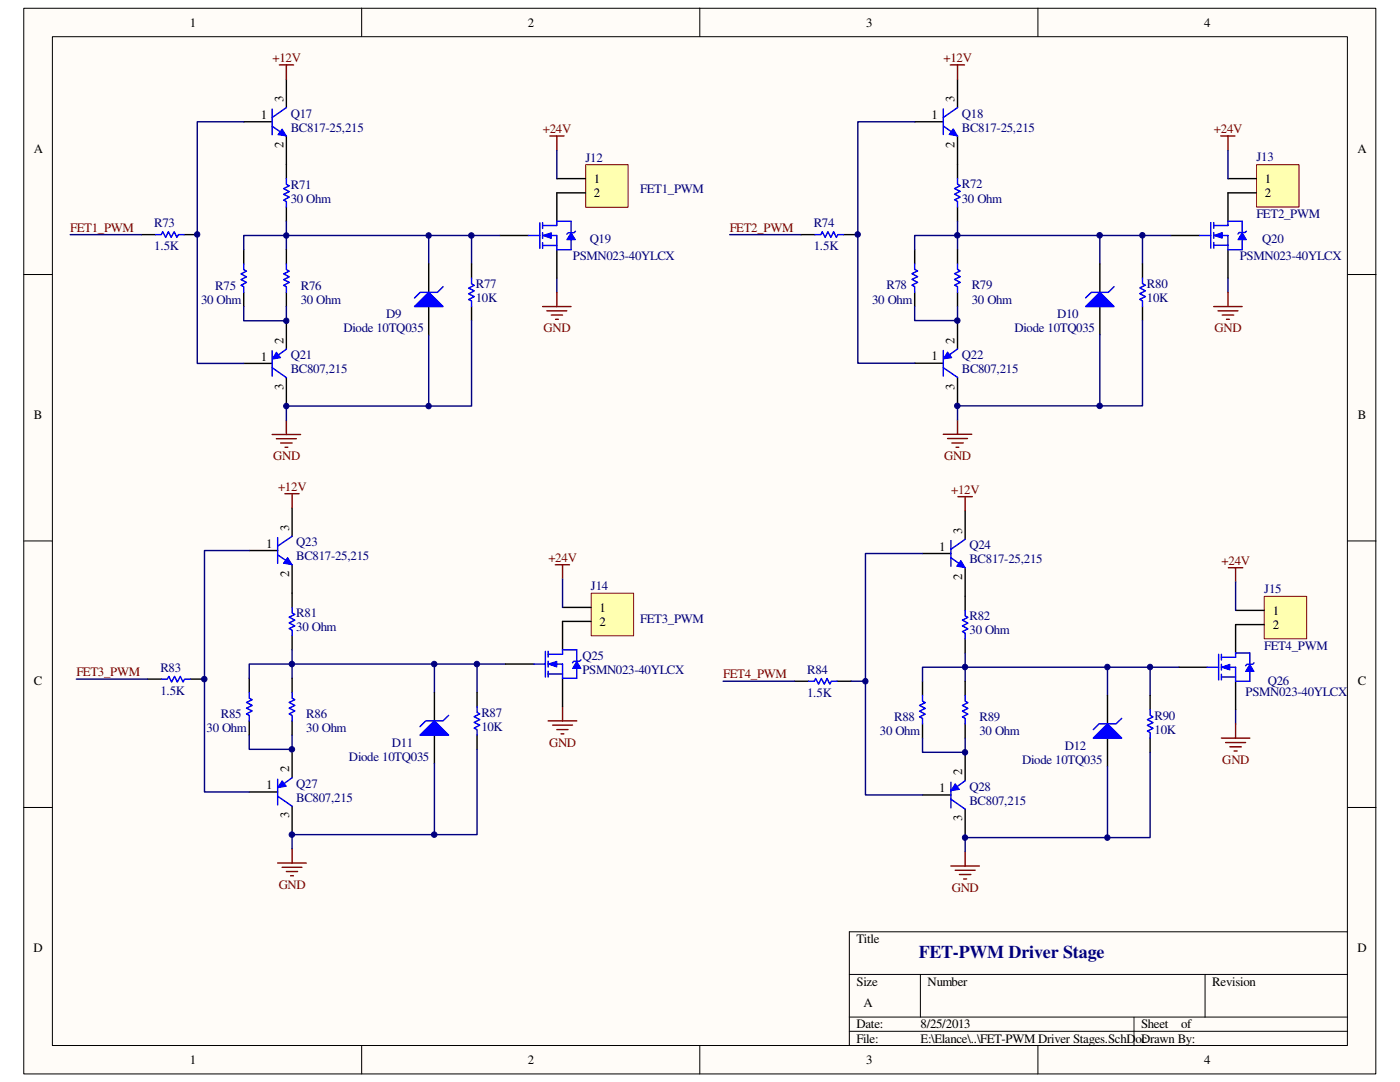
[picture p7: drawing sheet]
<svg xmlns="http://www.w3.org/2000/svg" width="279mm" height="216mm" viewBox="0 0 279 216" stroke-linecap="round" stroke-linejoin="round" font-family="sans-serif">
<path d="M4.8 1.7h269.8v212.6h-269.8z" fill="#fffcf8"/>
<path d="M4.7 1.7h269.9v212.6h-269.9z" fill="none" stroke="#000" stroke-width=".2"/>
<path d="M10.5 7.4h258.4v201.2h-258.4z" fill="#fffcf8"/>
<g fill="none" stroke="#000" stroke-width=".2">
<path d="M10.5 7.3h258.4v201.3h-258.4zM72.2 1.6v5.7M139.7 1.6v5.7M207.1 1.6v5.7M4.7 54.8h5.7M268.9 54.8h5.7M4.7 107.9h5.7M268.9 107.9h5.7M4.7 161.1h5.7M268.9 161.1h5.7M169.5 194.4h99.4M183.7 194.4v8.5"/>
<path d="M240.5 194.4v8.5M268.9 185.9h-99.4v22.7M72.2 208.6v5.7M139.7 208.6v5.7M169.5 202.9h99.4M169.5 205.8h99.4M207.1 208.6v5.7M226.3 202.9v5.7"/>
</g>
<path d="M111.1 55.5v2.8" fill="none" stroke="#000080" stroke-width=".28"/>
<path d="M109.7 27.1h2.9M111.1 27.1v2.9M111.1 58.3v2.9M108.3 61.2h5.7M109.1 62h4M110 62.9h2.3M110.9 63.7h.5" fill="none" stroke="#800000" stroke-width=".28"/>
<path d="M116.9 32.9h8.4v8.5h-8.4z" fill="#ffffb0"/>
<path d="M116.9 32.9h8.4v8.5h-8.4z" fill="none" stroke="#800000" stroke-width=".2"/>
<path d="M111.1 35.6h5.7M116.8 38.5h-5.7v5.7M99.8 47h5.7M111.1 49.8v5.7" fill="none" stroke="#000" stroke-width=".28"/>
<path d="M111.1 30v5.6" fill="none" stroke="#000080" stroke-width=".28"/>
<path d="M105.5 47h2.2M107.7 44.4v5.2M108.3 45h2.8M108.3 47h2.8v2.8M108.3 49h2.8M108.3 44.4v1.2M108.3 46.4v1.2M108.3 48.4v1.2" fill="none" stroke="#00f" stroke-width=".28"/>
<path d="M108.3 47l1.7-.6v1.2z" fill="#00f"/>
<path d="M108.3 47l1.7-.6v1.2z" fill="none" stroke="#00f" stroke-width=".2"/>
<path d="M111.1 45v-.8h2.9v2.2M114 47.8v2h-2.9" fill="none" stroke="#00f" stroke-width=".28"/>
<path d="M114 46.4l.9 1.4h-1.8z" fill="#00f"/>
<path d="M114 46.4l.9 1.4h-1.8z" fill="none" stroke="#00f" stroke-width=".2"/>
<path d="M54.3 25.2l2.8 1.9M54.3 21.8v5.1M57.1 35.6v1.2l.6 .3-1.1 .5 1.1 .6-1.1 .6 1.1 .5-1.1 .6 .5 .3v1.1M57.1 21.5l-2.8 2M31.1 46.8h1.1l.3-.6 .6 1.2 .5-1.2 .6 1.2 .6-1.2 .5 1.2 .3-.6h1.1M48.6 52.7v1.1l.6 .3-1.1 .6 1.1 .5-1.1 .6 1.1 .5-1.1 .6 .5 .3v1.1M57.1 52.7v1.1l.6 .3-1.1 .6 1.1 .5-1.1 .6 1.1 .5-1.1 .6 .5 .3v1.1M114.9 46.1l-.3 .3h-1.2l-.3 .3" fill="none" stroke="#00f" stroke-width=".28"/>
<path d="M99.8 47h-42.7v2.8" fill="none" stroke="#000080" stroke-width=".28"/>
<path d="M57.1 15.8v5.7M48.6 24.3h5.7M57.1 27.1v8.5M28.2 46.8h2.9M36.7 46.8h2.9M48.6 49.8v2.9M48.6 58.3v2.9M57.1 41.3v2.9M57.1 49.8v2.9M57.1 58.3v2.9" fill="none" stroke="#000" stroke-width=".28"/>
<path d="M54.3 86.7h5.7M55.2 87.5h3.9M56 88.4h2.3M56.9 89.2h.5M57.1 83.9v2.8" fill="none" stroke="#800000" stroke-width=".28"/>
<path d="M56.3 25.7l.8 1.4-1.6-.2z" fill="#00f"/>
<path d="M56.3 25.7l.8 1.4-1.6-.2z" fill="none" stroke="#00f" stroke-width=".2"/>
<path d="M48.6 72.5h5.7M57.1 64v5.7M57.1 75.4v5.6" fill="none" stroke="#000" stroke-width=".28"/>
<path d="M54.3 70v5.1M54.3 73.4l2.8 2M57.1 69.7l-1.9 1.4" fill="none" stroke="#00f" stroke-width=".28"/>
<path d="M55.2 70.3l.8 1.1-1.7 .3z" fill="#00f"/>
<path d="M55.2 70.3l.8 1.1-1.7 .3z" fill="none" stroke="#00f" stroke-width=".2"/>
<path d="M57.1 44.2v2.8h-8.5v2.8M85.6 47v5.7M94.1 47v5.7M48.6 61.2v2.8h8.5v-2.8" fill="none" stroke="#000080" stroke-width=".28"/>
<path d="M55.8 13h2.8M57.1 13v2.8" fill="none" stroke="#800000" stroke-width=".28"/>
<path d="M85.6 52.7v5.6M85.6 61.2v5.6" fill="none" stroke="#000" stroke-width=".28"/>
<path d="M82.7 61.2l2.9-2.9 2.8 2.9z" fill="#00f"/>
<path d="M88.4 57.2l-1.1 1.1h-3.4l-1.2 1.2M94.1 55.5v1.1l.6 .3-1.2 .6 1.2 .5-1.2 .6 1.2 .6-1.2 .6 .6 .2v1.2M82.7 61.2l2.9-2.9 2.8 2.9z" fill="none" stroke="#00f" stroke-width=".28"/>
<path d="M94.1 52.7v2.8M94.1 61.2v2.8" fill="none" stroke="#000" stroke-width=".28"/>
<path d="M14 46.8h14.2M245.1 55.5v2.8M94.1 64v17h-8.5v-14.2M85.6 81h-28.5v2.9" fill="none" stroke="#000080" stroke-width=".28"/>
<path d="M243.6 27.1h2.9M245.1 27.1v2.9M245.1 58.3v2.9M242.2 61.2h5.7M243.1 62h4M243.9 62.9h2.3M244.8 63.7h.6" fill="none" stroke="#800000" stroke-width=".28"/>
<path d="M250.8 32.9h8.4v8.4h-8.4z" fill="#ffffb0"/>
<path d="M250.8 32.9h8.4v8.4h-8.4z" fill="none" stroke="#800000" stroke-width=".2"/>
<path d="M245.1 35.6h5.6M250.7 38.5h-5.6v5.7M233.7 47h5.7M245.1 49.8v5.7" fill="none" stroke="#000" stroke-width=".28"/>
<path d="M245.1 30v5.6" fill="none" stroke="#000080" stroke-width=".28"/>
<path d="M239.4 47h2.2M241.6 44.4v5.1M242.2 45h2.9M242.2 47h2.9v2.8M242.2 48.9h2.9M242.2 44.4v1.2M242.2 46.4v1.1M242.2 48.4v1.1" fill="none" stroke="#00f" stroke-width=".28"/>
<path d="M242.2 47l1.7-.6v1.1z" fill="#00f"/>
<path d="M242.2 47l1.7-.6v1.1z" fill="none" stroke="#00f" stroke-width=".2"/>
<path d="M245.1 45v-.8h2.8v2.2M247.9 47.8v2h-2.8" fill="none" stroke="#00f" stroke-width=".28"/>
<path d="M247.9 46.4l.9 1.4h-1.7z" fill="#00f"/>
<path d="M247.9 46.4l.9 1.4h-1.7z" fill="none" stroke="#00f" stroke-width=".2"/>
<path d="M188.3 25.1l2.8 2M188.3 21.7v5.1M191.1 35.6v1.1l.5 .3-1.1 .6 1.1 .6-1.1 .5 1.1 .6-1.1 .6 .6 .3v1.1M191.1 21.5l-2.8 2M162.7 46.8h1.1l.3-.6 .6 1.2 .5-1.2 .6 1.2 .6-1.2 .5 1.2 .3-.6h1.2M182.5 52.7v1.1l.6 .3-1.1 .5 1.1 .6-1.1 .6 1.1 .5-1.1 .6 .5 .3v1.1M191.1 52.7v1.1l.5 .3-1.1 .5 1.1 .6-1.1 .6 1.1 .5-1.1 .6 .6 .3v1.1M248.8 46.1l-.3 .3h-1.2l-.2 .3" fill="none" stroke="#00f" stroke-width=".28"/>
<path d="M233.7 47h-42.6v2.8" fill="none" stroke="#000080" stroke-width=".28"/>
<path d="M191.1 15.8v5.7M182.5 24.3h5.8M191.1 27.1v8.5M159.9 46.8h2.8M168.4 46.8h2.8M182.5 49.8v2.9M182.5 58.3v2.9M191.1 41.3v2.9M191.1 49.8v2.9M191.1 58.3v2.9" fill="none" stroke="#000" stroke-width=".28"/>
<path d="M188.3 86.7h5.6M189.1 87.5h4M189.9 88.4h2.3M190.8 89.2h.5M191.1 83.8v2.9" fill="none" stroke="#800000" stroke-width=".28"/>
<path d="M190.2 25.7l.9 1.4-1.7-.3z" fill="#00f"/>
<path d="M190.2 25.7l.9 1.4-1.7-.3z" fill="none" stroke="#00f" stroke-width=".2"/>
<path d="M182.5 72.5h5.8M191.1 64v5.6M191.1 75.3v5.7" fill="none" stroke="#000" stroke-width=".28"/>
<path d="M188.3 69.9v5.2M188.3 73.4l2.8 1.9M191.1 69.6l-2 1.5" fill="none" stroke="#00f" stroke-width=".28"/>
<path d="M189.1 70.2l.8 1.2-1.6 .2z" fill="#00f"/>
<path d="M189.1 70.2l.8 1.2-1.6 .2z" fill="none" stroke="#00f" stroke-width=".2"/>
<path d="M182.5 24.3h-11.3v48.2h11.3M191.1 44.2v2.8h-8.6v2.8M219.5 47v5.7M228 47v5.7M182.5 61.2v2.8h8.6v-2.8" fill="none" stroke="#000080" stroke-width=".28"/>
<path d="M189.7 13h2.8M191.1 13v2.8" fill="none" stroke="#800000" stroke-width=".28"/>
<path d="M219.5 52.7v5.6M219.5 61.2v5.6" fill="none" stroke="#000" stroke-width=".28"/>
<path d="M216.7 61.2l2.8-2.9 2.8 2.9z" fill="#00f"/>
<path d="M222.3 57.2l-1.1 1.1h-3.4l-1.1 1.1M228 55.5v1.1l.6 .3-1.1 .5 1.1 .6-1.1 .6 1.1 .6-1.1 .5 .5 .3v1.2M216.7 61.2l2.8-2.9 2.8 2.9z" fill="none" stroke="#00f" stroke-width=".28"/>
<path d="M228 52.7v2.8M228 61.2v2.8" fill="none" stroke="#000" stroke-width=".28"/>
<path d="M145.6 46.8h14.3M228 64v17h-8.5v-14.2M219.5 81h-28.4v2.8" fill="none" stroke="#000080" stroke-width=".28"/>
<path d="M110.8 112.7h2.9M112.3 112.7v2.8M109.4 143.8h5.7M110.3 144.7h4M111.1 145.6h2.3M112 146.4h.5M112.3 141v2.8" fill="none" stroke="#800000" stroke-width=".28"/>
<path d="M118 118.4h8.4v8.5h-8.4z" fill="#ffffb0"/>
<path d="M118 118.4h8.4v8.5h-8.4z" fill="none" stroke="#800000" stroke-width=".2"/>
<path d="M100.9 132.5h5.7M112.3 121.2h5.6M112.3 135.3v5.7M117.9 124h-5.6v5.7" fill="none" stroke="#000" stroke-width=".28"/>
<path d="M112.3 115.5v5.7M100.9 132.5h-42.6v2.8" fill="none" stroke="#000080" stroke-width=".28"/>
<path d="M106.6 132.5h2.2M108.8 130v5.1M109.4 130.6h2.9M109.4 132.5h2.9v2.8M109.4 134.5h2.9M109.4 130v1.1M109.4 132v1.1M109.4 133.9v1.2" fill="none" stroke="#00f" stroke-width=".28"/>
<path d="M109.4 132.5l1.7-.5v1.1z" fill="#00f"/>
<path d="M109.4 132.5l1.7-.5v1.1z" fill="none" stroke="#00f" stroke-width=".2"/>
<path d="M112.3 130.6v-.9h2.8v2.3M115.1 133.4v1.9h-2.8" fill="none" stroke="#00f" stroke-width=".28"/>
<path d="M115.1 132l.9 1.4h-1.7z" fill="#00f"/>
<path d="M115.1 132l.9 1.4h-1.7z" fill="none" stroke="#00f" stroke-width=".2"/>
<path d="M55.4 110.7l2.9 2M55.4 107.3v5.1M58.3 107l-2.9 2M32.3 135.5h1.1l.3-.5 .5 1.1 .6-1.1 .6 1.1 .6-1.1 .5 1.1 .3-.6h1.2M49.7 138.2v1.1l.6 .3-1.1 .6 1.1 .6-1.1 .5 1.1 .6-1.1 .6 .5 .2v1.1M58.3 121.2v1.1l.5 .3-1.1 .5 1.1 .6-1.1 .6 1.1 .6-1.1 .5 .6 .3v1.1M58.3 138.2v1.1l.5 .3-1.1 .6 1.1 .6-1.1 .5 1.1 .6-1.1 .6 .6 .2v1.1M116 131.7l-.3 .3h-1.2l-.2 .2" fill="none" stroke="#00f" stroke-width=".28"/>
<path d="M49.7 109.9h5.7M58.3 101.3v5.7M58.3 112.7v8.5M29.4 135.5h2.9M38 135.5h2.8M49.7 135.3v2.9M58.3 126.8v2.9M58.3 135.3v2.9M49.7 143.8v2.9M58.3 143.8v2.9" fill="none" stroke="#000" stroke-width=".28"/>
<path d="M55.4 172.2h5.7M56.3 173.1h3.9M57.1 173.9h2.3M58 174.8h.5M58.3 169.4v2.8" fill="none" stroke="#800000" stroke-width=".28"/>
<path d="M57.4 111.3l.9 1.4-1.7-.3z" fill="#00f"/>
<path d="M57.4 111.3l.9 1.4-1.7-.3z" fill="none" stroke="#00f" stroke-width=".2"/>
<path d="M49.7 158h5.7M58.3 149.5v5.7M58.3 160.9v5.6" fill="none" stroke="#000" stroke-width=".28"/>
<path d="M55.4 155.5v5.1M55.4 158.9l2.9 2M58.3 155.2l-2 1.4" fill="none" stroke="#00f" stroke-width=".28"/>
<path d="M56.3 155.8l.8 1.1-1.7 .3z" fill="#00f"/>
<path d="M56.3 155.8l.8 1.1-1.7 .3z" fill="none" stroke="#00f" stroke-width=".2"/>
<path d="M49.7 109.9h-8.9v48.1h8.9M58.3 129.7v2.8h-8.6v2.8M86.7 132.5v5.7M95.2 132.5v5.7M49.7 146.7v2.8h8.6v-2.8" fill="none" stroke="#000080" stroke-width=".28"/>
<path d="M56.9 98.5h2.8M58.3 98.5v2.8" fill="none" stroke="#800000" stroke-width=".28"/>
<path d="M86.7 138.2v5.6M86.7 146.7v5.7" fill="none" stroke="#000" stroke-width=".28"/>
<path d="M83.8 146.7l2.9-2.9 2.8 2.9z" fill="#00f"/>
<path d="M83.8 146.7l2.9-2.9 2.8 2.9zM89.5 142.7l-1.1 1.1h-3.4l-1.2 1.2M95.2 141v1.2l.6 .3-1.2 .5 1.2 .6-1.2 .5 1.2 .6-1.2 .6 .6 .3v1.1" fill="none" stroke="#00f" stroke-width=".28"/>
<path d="M95.2 138.2v2.8M95.2 146.7v2.8" fill="none" stroke="#000" stroke-width=".28"/>
<path d="M15.2 135.5h14.2M95.2 149.5v17h-8.5v-14.1M246.6 141.6v2.8M86.7 166.5h-28.4v2.9" fill="none" stroke="#000080" stroke-width=".28"/>
<path d="M245.2 113.3h2.8M246.6 113.3v2.8M243.8 147.3h5.6M244.6 148.2h4M245.4 149h2.3M246.3 149.9h.6M246.6 144.4v2.9" fill="none" stroke="#800000" stroke-width=".28"/>
<path d="M252.3 119h8.5v8.5h-8.5z" fill="#ffffb0"/>
<path d="M252.3 119h8.5v8.5h-8.5z" fill="none" stroke="#800000" stroke-width=".2"/>
<path d="M235.2 133.1h5.7M246.6 121.8h5.7M246.6 135.9v5.7M252.3 124.6h-5.7v5.7" fill="none" stroke="#000" stroke-width=".28"/>
<path d="M246.6 116.1v5.7" fill="none" stroke="#000080" stroke-width=".28"/>
<path d="M240.9 133.1h2.3M243.2 130.6v5.1M243.8 131.1h2.8M243.8 133.1h2.8v2.8M243.8 135.1h2.8M243.8 130.6v1.1M243.8 132.5v1.2M243.8 134.5v1.2" fill="none" stroke="#00f" stroke-width=".28"/>
<path d="M243.8 133.1l1.6-.6v1.2z" fill="#00f"/>
<path d="M243.8 133.1l1.6-.6v1.2z" fill="none" stroke="#00f" stroke-width=".2"/>
<path d="M246.6 131.1v-.8h2.8v2.2M249.4 134v1.9h-2.8" fill="none" stroke="#00f" stroke-width=".28"/>
<path d="M249.4 132.5l.9 1.5h-1.7z" fill="#00f"/>
<path d="M249.4 132.5l.9 1.5h-1.7z" fill="none" stroke="#00f" stroke-width=".2"/>
<path d="M189.8 111.3l2.8 2M189.8 107.9v5.1M192.6 107.6l-2.8 2M161.4 135.9h1.1l.3-.5 .6 1.1 .5-1.1 .6 1.1 .6-1.1 .5 1.1 .3-.6h1.1M184.1 138.8v1.1l.6 .3-1.2 .6 1.2 .6-1.2 .5 1.2 .6-1.2 .5 .6 .3v1.1M192.6 121.8v1.1l.6 .3-1.1 .5 1.1 .6-1.1 .6 1.1 .6-1.1 .5 .5 .3v1.2M192.6 138.8v1.1l.6 .3-1.1 .6 1.1 .6-1.1 .5 1.1 .6-1.1 .5 .5 .3v1.1M250.3 132.2l-.3 .3h-1.1l-.3 .3" fill="none" stroke="#00f" stroke-width=".28"/>
<path d="M235.2 133.1h-42.6v2.8" fill="none" stroke="#000080" stroke-width=".28"/>
<path d="M184.1 110.4h5.7M192.6 101.9v5.7M192.6 113.3v8.5M158.5 135.9h2.9M167 135.9h2.9M184.1 135.9v2.9M192.6 127.5v2.8M192.6 135.9v2.9M184.1 144.4v2.9M192.6 144.4v2.9" fill="none" stroke="#000" stroke-width=".28"/>
<path d="M189.8 172.8h5.7M190.6 173.7h4M191.5 174.5h2.3M192.3 175.4h.6M192.6 170v2.8" fill="none" stroke="#800000" stroke-width=".28"/>
<path d="M191.8 111.8l.8 1.5-1.7-.3z" fill="#00f"/>
<path d="M191.8 111.8l.8 1.5-1.7-.3z" fill="none" stroke="#00f" stroke-width=".2"/>
<path d="M184.1 158.6h5.7M192.6 150.1v5.7M192.6 161.5v5.6" fill="none" stroke="#000" stroke-width=".28"/>
<path d="M189.8 156.1v5.1M189.8 159.5l2.8 2M192.6 155.8l-2 1.4" fill="none" stroke="#00f" stroke-width=".28"/>
<path d="M190.6 156.4l.9 1.1-1.7 .3z" fill="#00f"/>
<path d="M190.6 156.4l.9 1.1-1.7 .3z" fill="none" stroke="#00f" stroke-width=".2"/>
<path d="M184.1 110.4h-11.4v25.5h-2.8M172.7 135.9v22.7h11.4M192.6 130.3v2.8h-8.5v2.8M221 133.1v5.7M229.5 133.1v5.7M184.1 147.3v2.8h8.5v-2.8" fill="none" stroke="#000080" stroke-width=".28"/>
<path d="M191.2 99.1h2.9M192.6 99.1v2.8" fill="none" stroke="#800000" stroke-width=".28"/>
<path d="M221 138.8v5.6M221 147.3v5.7" fill="none" stroke="#000" stroke-width=".28"/>
<path d="M218.2 147.3l2.8-2.9 2.9 2.9z" fill="#00f"/>
<path d="M218.2 147.3l2.8-2.9 2.9 2.9zM223.9 143.3l-1.2 1.1h-3.4l-1.1 1.2M229.5 141.6v1.1l.6 .3-1.1 .6 1.1 .6-1.1 .5 1.1 .6-1.1 .6 .5 .3v1.1" fill="none" stroke="#00f" stroke-width=".28"/>
<path d="M229.5 138.8v2.8M229.5 147.3v2.8" fill="none" stroke="#000" stroke-width=".28"/>
<path d="M48.6 24.3h-9.2v22.5h.2M39.4 46.8v25.7h9.2M144.3 135.9h14.2M229.5 150.1v17h-8.5v-14.1M221 167.1h-28.4v2.9" fill="none" stroke="#000080" stroke-width=".28"/>
<circle cx="39.3" cy="46.8" r=".53" fill="#000080"/>
<circle cx="39.3" cy="46.8" r=".53" fill="none" stroke="#000080" stroke-width=".2"/>
<circle cx="40.8" cy="135.5" r=".55" fill="#000080"/>
<circle cx="40.8" cy="135.5" r=".55" fill="none" stroke="#000080" stroke-width=".2"/>
<circle cx="57.1" cy="81" r=".53" fill="#000080"/>
<circle cx="57.1" cy="81" r=".53" fill="none" stroke="#000080" stroke-width=".2"/>
<circle cx="57.1" cy="64" r=".53" fill="#000080"/>
<circle cx="57.1" cy="64" r=".53" fill="none" stroke="#000080" stroke-width=".2"/>
<circle cx="57.1" cy="47" r=".53" fill="#000080"/>
<circle cx="57.1" cy="47" r=".53" fill="none" stroke="#000080" stroke-width=".2"/>
<circle cx="58.3" cy="166.5" r=".55" fill="#000080"/>
<circle cx="58.3" cy="166.5" r=".55" fill="none" stroke="#000080" stroke-width=".2"/>
<circle cx="58.3" cy="149.5" r=".55" fill="#000080"/>
<circle cx="58.3" cy="149.5" r=".55" fill="none" stroke="#000080" stroke-width=".2"/>
<circle cx="58.3" cy="132.5" r=".55" fill="#000080"/>
<circle cx="58.3" cy="132.5" r=".55" fill="none" stroke="#000080" stroke-width=".2"/>
<circle cx="85.5" cy="81" r=".53" fill="#000080"/>
<circle cx="85.5" cy="81" r=".53" fill="none" stroke="#000080" stroke-width=".2"/>
<circle cx="85.5" cy="47" r=".53" fill="#000080"/>
<circle cx="85.5" cy="47" r=".53" fill="none" stroke="#000080" stroke-width=".2"/>
<circle cx="86.7" cy="166.5" r=".55" fill="#000080"/>
<circle cx="86.7" cy="166.5" r=".55" fill="none" stroke="#000080" stroke-width=".2"/>
<circle cx="86.7" cy="132.5" r=".55" fill="#000080"/>
<circle cx="86.7" cy="132.5" r=".55" fill="none" stroke="#000080" stroke-width=".2"/>
<circle cx="94.1" cy="47" r=".55" fill="#000080"/>
<circle cx="94.1" cy="47" r=".55" fill="none" stroke="#000080" stroke-width=".2"/>
<circle cx="95.2" cy="132.5" r=".55" fill="#000080"/>
<circle cx="95.2" cy="132.5" r=".55" fill="none" stroke="#000080" stroke-width=".2"/>
<circle cx="171.2" cy="46.8" r=".54" fill="#000080"/>
<circle cx="171.2" cy="46.8" r=".54" fill="none" stroke="#000080" stroke-width=".2"/>
<circle cx="172.7" cy="135.9" r=".53" fill="#000080"/>
<circle cx="172.7" cy="135.9" r=".53" fill="none" stroke="#000080" stroke-width=".2"/>
<circle cx="191.1" cy="81" r=".55" fill="#000080"/>
<circle cx="191.1" cy="81" r=".55" fill="none" stroke="#000080" stroke-width=".2"/>
<circle cx="191.1" cy="64" r=".55" fill="#000080"/>
<circle cx="191.1" cy="64" r=".55" fill="none" stroke="#000080" stroke-width=".2"/>
<circle cx="191.1" cy="46.9" r=".55" fill="#000080"/>
<circle cx="191.1" cy="46.9" r=".55" fill="none" stroke="#000080" stroke-width=".2"/>
<circle cx="192.6" cy="167.1" r=".54" fill="#000080"/>
<circle cx="192.6" cy="167.1" r=".54" fill="none" stroke="#000080" stroke-width=".2"/>
<circle cx="192.6" cy="150.1" r=".54" fill="#000080"/>
<circle cx="192.6" cy="150.1" r=".54" fill="none" stroke="#000080" stroke-width=".2"/>
<circle cx="192.6" cy="133.1" r=".54" fill="#000080"/>
<circle cx="192.6" cy="133.1" r=".54" fill="none" stroke="#000080" stroke-width=".2"/>
<circle cx="219.5" cy="81" r=".55" fill="#000080"/>
<circle cx="219.5" cy="81" r=".55" fill="none" stroke="#000080" stroke-width=".2"/>
<circle cx="219.5" cy="46.9" r=".55" fill="#000080"/>
<circle cx="219.5" cy="46.9" r=".55" fill="none" stroke="#000080" stroke-width=".2"/>
<circle cx="221" cy="167.1" r=".54" fill="#000080"/>
<circle cx="221" cy="167.1" r=".54" fill="none" stroke="#000080" stroke-width=".2"/>
<circle cx="221" cy="133.1" r=".54" fill="#000080"/>
<circle cx="221" cy="133.1" r=".54" fill="none" stroke="#000080" stroke-width=".2"/>
<circle cx="228" cy="46.9" r=".54" fill="#000080"/>
<circle cx="228" cy="46.9" r=".54" fill="none" stroke="#000080" stroke-width=".2"/>
<circle cx="229.5" cy="133.1" r=".53" fill="#000080"/>
<circle cx="229.5" cy="133.1" r=".53" fill="none" stroke="#000080" stroke-width=".2"/>
<text font-size="3.6" fill="#000080" x="183.3" y="191.2">FET-PWM Driver Stage</text>
<g font-size="2.6">
<text x="37.9" y="5.3">1</text>
<text x="105.4" y="5.3">2</text>
<text x="172.8" y="5.3">3</text>
<text x="240.3" y="5.3">4</text>
<text x="52" y="23.7">1</text>
<text x="56.6" y="20.4" transform="rotate(-90 56.6 20.4)">3</text>
<text x="185.9" y="23.7">1</text>
<text x="190.5" y="20.4" transform="rotate(-90 190.5 20.4)">3</text>
<text x="56.6" y="29.5" transform="rotate(-90 56.6 29.5)">2</text>
<text x="190.5" y="29.5" transform="rotate(-90 190.5 29.5)">2</text>
<text x="6.7" y="30.4">A</text>
<text x="270.9" y="30.4">A</text>
<text x="118.5" y="36.5">1</text>
<text x="118.5" y="39.3">2</text>
<text x="252.4" y="36.5">1</text>
<text x="252.4" y="39.3">2</text>
<text x="52" y="72">1</text>
<text x="56.6" y="68.6" transform="rotate(-90 56.6 68.6)">2</text>
<text x="185.9" y="71.9">1</text>
<text x="190.5" y="68.6" transform="rotate(-90 190.5 68.6)">2</text>
<text x="56.6" y="77.8" transform="rotate(-90 56.6 77.8)">3</text>
<text x="190.5" y="77.7" transform="rotate(-90 190.5 77.7)">3</text>
<text x="6.8" y="83.6">B</text>
<text x="271" y="83.6">B</text>
<text x="57.7" y="105.9" transform="rotate(-90 57.7 105.9)">3</text>
<text x="192" y="106.5" transform="rotate(-90 192 106.5)">3</text>
<text x="53.1" y="109.3">1</text>
<text x="187.5" y="109.9">1</text>
<text x="57.7" y="115.1" transform="rotate(-90 57.7 115.1)">2</text>
<text x="192" y="115.7" transform="rotate(-90 192 115.7)">2</text>
<text x="119.6" y="122">1</text>
<text x="119.6" y="124.9">2</text>
<text x="254" y="122.6">1</text>
<text x="254" y="125.5">2</text>
<text x="6.8" y="136.8">C</text>
<text x="271" y="136.8">C</text>
<text x="57.7" y="154.1" transform="rotate(-90 57.7 154.1)">2</text>
<text x="192" y="154.7" transform="rotate(-90 192 154.7)">2</text>
<text x="53.1" y="157.5">1</text>
<text x="187.5" y="158.1">1</text>
<text x="57.7" y="163.3" transform="rotate(-90 57.7 163.3)">3</text>
<text x="192" y="163.9" transform="rotate(-90 192 163.9)">3</text>
<text x="6.7" y="189.9">D</text>
<text x="170.9" y="188.2">Title</text>
<text x="270.9" y="189.9">D</text>
<text x="170.9" y="196.7">Size</text>
<text x="185.1" y="196.7">Number</text>
<text x="241.9" y="196.7">Revision</text>
<text x="172.3" y="201">A</text>
<text x="170.9" y="205.2">Date:</text>
<text x="170.9" y="208">File:</text>
<text x="183.7" y="208">E:\Elance\..\FET-PWM Driver Stages.SchDoc</text>
<text x="183.7" y="205.2">8/25/2013</text>
<text x="227.8" y="205.2">Sheet</text>
<text x="227.8" y="208">Drawn By:</text>
<text x="235.7" y="205.2">of</text>
<text x="37.9" y="212.3">1</text>
<text x="105.4" y="212.3">2</text>
<text x="172.8" y="212.3">3</text>
<text x="240.3" y="212.3">4</text>
</g>
<g font-size="2.6" fill="#800000">
<text x="54.4" y="12.4">+12V</text>
<text x="188.3" y="12.4">+12V</text>
<text x="108.3" y="26.6">+24V</text>
<text x="242.3" y="26.5">+24V</text>
<text x="14" y="46.2">FET1_PWM</text>
<text x="145.7" y="46.2">FET2_PWM</text>
<text x="108.5" y="66.3">GND</text>
<text x="242.4" y="66.3">GND</text>
<text x="54.5" y="91.8">GND</text>
<text x="188.4" y="91.8">GND</text>
<text x="55.5" y="97.9">+12V</text>
<text x="189.8" y="98.5">+12V</text>
<text x="109.5" y="112.1">+24V</text>
<text x="243.8" y="112.7">+24V</text>
<text x="15.2" y="135">FET3_PWM</text>
<text x="144.4" y="135.4">FET4_PWM</text>
<text x="109.6" y="149">GND</text>
<text x="243.9" y="152.4">GND</text>
<text x="55.6" y="177.3">GND</text>
<text x="189.9" y="177.9">GND</text>
</g>
<g font-size="2.6" fill="#000080">
<text x="58" y="23.5">Q17</text>
<text x="191.9" y="23.5">Q18</text>
<text x="58" y="26.3">BC817-25,215</text>
<text x="191.9" y="26.3">BC817-25,215</text>
<text x="116.8" y="32.3">J12</text>
<text x="250.8" y="32.2">J13</text>
<text x="58" y="40.5">30 Ohm</text>
<text x="58" y="37.6">R71</text>
<text x="127.8" y="38.4">FET1_PWM</text>
<text x="191.9" y="40.4">30 Ohm</text>
<text x="191.9" y="37.6">R72</text>
<text x="30.8" y="45.4">R73</text>
<text x="162.4" y="45.4">R74</text>
<text x="250.8" y="43.6">FET2_PWM</text>
<text x="30.8" y="49.9">1.5K</text>
<text x="114.3" y="51.8">PSMN023-40YLCX</text>
<text x="117.7" y="48.5">Q19</text>
<text x="162.4" y="49.9">1.5K</text>
<text x="247.4" y="51.8">PSMN023-40YLCX</text>
<text x="251.9" y="48.5">Q20</text>
<text x="43" y="57.8">R75</text>
<text x="60" y="57.8">R76</text>
<text x="95" y="57.5">R77</text>
<text x="176.9" y="57.7">R78</text>
<text x="193.9" y="57.7">R79</text>
<text x="228.9" y="57.4">R80</text>
<text x="40.1" y="60.6">30 Ohm</text>
<text x="60" y="60.6">30 Ohm</text>
<text x="77.1" y="63.5">D9</text>
<text x="95" y="60.3">10K</text>
<text x="174.1" y="60.6">30 Ohm</text>
<text x="193.9" y="60.6">30 Ohm</text>
<text x="211" y="63.4">D10</text>
<text x="228.9" y="60.3">10K</text>
<text x="58" y="71.7">Q21</text>
<text x="68.5" y="66.3">Diode 10TQ035</text>
<text x="191.9" y="71.6">Q22</text>
<text x="202.5" y="66.3">Diode 10TQ035</text>
<text x="58" y="74.5">BC807,215</text>
<text x="191.9" y="74.5">BC807,215</text>
<text x="59.1" y="109">Q23</text>
<text x="59.1" y="111.8">BC817-25,215</text>
<text x="193.5" y="109.6">Q24</text>
<text x="193.5" y="112.4">BC817-25,215</text>
<text x="117.9" y="117.8">J14</text>
<text x="252.3" y="118.4">J15</text>
<text x="59.1" y="126">30 Ohm</text>
<text x="59.1" y="123.1">R81</text>
<text x="127.8" y="124.4">FET3_PWM</text>
<text x="193.5" y="123.7">R82</text>
<text x="116.2" y="131.7">Q25</text>
<text x="193.5" y="126.6">30 Ohm</text>
<text x="252.3" y="129.7">FET4_PWM</text>
<text x="32" y="134.1">R83</text>
<text x="116.2" y="134.5">PSMN023-40YLCX</text>
<text x="161.1" y="134.5">R84</text>
<text x="253" y="136.7">Q26</text>
<text x="32" y="138.6">1.5K</text>
<text x="44.1" y="143.3">R85</text>
<text x="61.1" y="143.3">R86</text>
<text x="96.1" y="143">R87</text>
<text x="161.1" y="139.1">1.5K</text>
<text x="178.4" y="143.9">R88</text>
<text x="195.5" y="143.9">R89</text>
<text x="230.4" y="143.6">R90</text>
<text x="248.6" y="138.9">PSMN023-40YLCX</text>
<text x="41.2" y="146.1">30 Ohm</text>
<text x="61.1" y="146.1">30 Ohm</text>
<text x="78.2" y="149">D11</text>
<text x="96.1" y="145.8">10K</text>
<text x="175.6" y="146.7">30 Ohm</text>
<text x="195.5" y="146.7">30 Ohm</text>
<text x="212.5" y="149.6">D12</text>
<text x="230.4" y="146.4">10K</text>
<text x="69.6" y="151.8">Diode 10TQ035</text>
<text x="204" y="152.4">Diode 10TQ035</text>
<text x="59.1" y="157.2">Q27</text>
<text x="59.1" y="160">BC807,215</text>
<text x="193.5" y="157.8">Q28</text>
<text x="193.5" y="160.6">BC807,215</text>
</g>
</svg>
